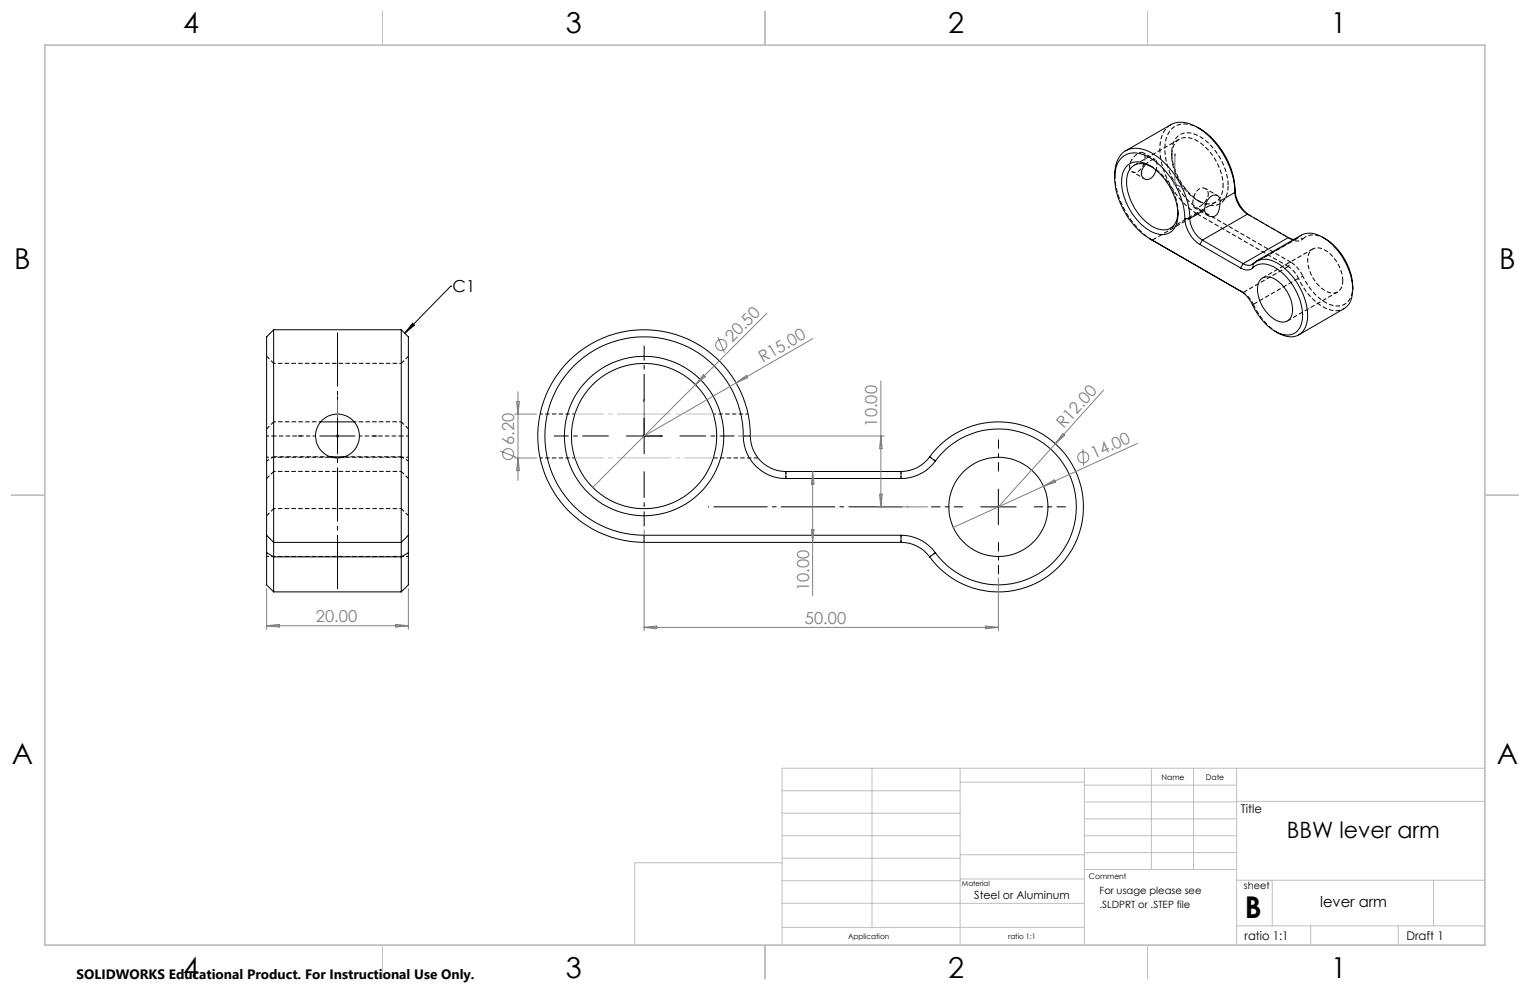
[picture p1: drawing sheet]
<svg xmlns="http://www.w3.org/2000/svg" width="432mm" height="279mm" viewBox="0 0 432 279" stroke-linecap="round" stroke-linejoin="round" font-family="sans-serif">
<g fill="none" stroke="#000" stroke-width=".28" stroke-dasharray="1.3 .6" stroke-dashoffset=".6" stroke-linecap="butt">
<path d="M319.5 48.5l3.4 1.9M326 45.1l-3.4-2M343.6 55.2l-3.4-2M77.3 123h-2M113.3 123h2M115.3 129h-40M211.8 123h-2M221.8 133v2M254.3 135v-2M264 130.1l-1.6-1.2M75.3 157h40M181.8 153v-2"/>
<path d="M254.3 153v-2M264 156l-1.6 1.2"/>
</g>
<path d="M345.2 52.3a4.4 4.4 0 0 1-3.8 5.2 10.8 10.8 0 0 1-8.3-5.9 12.3 12.3 0 0 1-1.9-10.4 4 4 0 0 1 5.9-1.8 15.7 15.7 0 0 1 8.1 12.9M367.3 66.3l-.9 .7M162.2 116.8h-9.8M211.1 116.8h-9.8M89.1 123h-11.8M113.3 123h-11.8M152.4 129.2h9.8" fill="none" stroke="#000" stroke-width=".28" stroke-dasharray="1.3 .6" stroke-dashoffset=".5" stroke-linecap="butt"/>
<path d="M338.6 59.2a21.4 21.4 0 0 1-9.8-18.6 5.6 5.6 0 0 1 8.6-4.9l1.3 .6M325.2 67.8a23.4 23.4 0 0 1-10.6-18.4M337.9 60.4l25.7 14.8M364.3 74l-25.7-14.8M367.7 67.4a5 5 0 0 1 6.3 0M370.5 70.3l-14.1 8.1M379 79.2a10.2 10.2 0 0 0-6.5-9.2 2.83 2.83 0 0 0-3.4 3.2 10.4 10.4 0 0 0 6.2 9.4 2.9 2.9 0 0 0 3.7-3.4M360.6 93.9a18.1 18.1 0 0 1-6.9-8M363.4 90.6l14.1-8.2M201.3 129.2h12.6" fill="none" stroke="#000" stroke-width=".28" stroke-dasharray="1.3 .6" stroke-dashoffset=".1" stroke-linecap="butt"/>
<g fill="none" stroke="#000" stroke-width=".28">
<path d="M337.9 35.9a21.7 21.7 0 0 1 10.6 17.6M314.6 50.2a8 8 0 0 1 3.1-7.7 8.2 8.2 0 0 1 8.6 1.5 23.8 23.8 0 0 1 9.5 17.7M317.7 42.5l12.7-7.3a7.3 7.3 0 0 1 7.3 .6 23.5 23.5 0 0 1 10.8 18.5M317.9 47a4.9 4.9 0 0 1 6.3-.4 17.1 17.1 0 0 1 8.2 15.2 4.5 4.5 0 0 1-7 3.8 17 17 0 0 1-8.8-15.5l.5-1.7zM323.4 46.4a2.86 2.86 0 0 0-.7 3.9 2.18 2.18 0 0 0 3.3-1.5l.2-.8M324.8 47a4.2 4.2 0 0 0-6.1 1 11.3 11.3 0 0 0 1.3 10.3 12.7 12.7 0 0 0 7.7 6.5 3.9 3.9 0 0 0 4.7-3.9v-.8M340 59.2l-4.2 2.5M344.3 56.7a1.64 1.64 0 0 0-1.2-1.7 1.64 1.64 0 0 0-1.9 1l-.8 1.3-.4 1.9M344.3 56.7v.1a4.9 4.9 0 0 1-1.4 4.2 2.1 2.1 0 0 1-2.9-1.8M348.5 54.3a7.8 7.8 0 0 0 3.6 6.1M348.5 53.5a9.4 9.4 0 0 0 4.2 7.3M348.5 54.3l-4.2 2.4"/>
<path d="M348.5 53.5v.8M324.5 67.4l25.6 14.8a10.7 10.7 0 0 1 4.2 5.4 12.9 12.9 0 0 0 8.5 6.9 4.2 4.2 0 0 0 4.7-4.2 16.2 16.2 0 0 0-9.2-15.5 4.4 4.4 0 0 0-4.7 .8M324.5 67.4l25.7 14.8M334.4 61.7a21.5 21.5 0 0 0-11.2-17.8 5.7 5.7 0 0 0-8.5 4.9 21.5 21.5 0 0 0 9.8 18.6M334.4 61.7a9.5 9.5 0 0 0 4.2 7.3M334.4 61.7h1.4M335.8 61.7a7.8 7.8 0 0 0 3.5 6.1M338.6 69l11.5 6.6M339.3 67.8l11.5 6.6M339.3 67.8l-.7 1.2M350.8 74.4l-.7 1.2M352.1 60.4l-12.8 7.4"/>
<path d="M352.1 60.4l11.5 6.7M353.6 75.6a2.68 2.68 0 0 1-3.5 0M353.7 74.4a5.7 5.7 0 0 1 7.3 .1 18.7 18.7 0 0 1 8 15.5 4.8 4.8 0 0 1-5.1 5l-1.7-.3-2.4-1.2M353.7 74.4a2.23 2.23 0 0 1-2.9 0M353.7 74.4l-.1 1.2M354.5 73.7l12.8-7.3a6.4 6.4 0 0 1 7 1.2 18.3 18.3 0 0 1 7.3 15.7 5 5 0 0 1-2.3 3.8l-12.8 7.4M355.8 78.9a3.6 3.6 0 0 1 4.8 .4 10.2 10.2 0 0 1 4 9.5 2.95 2.95 0 0 1-4.9 1.4 10.4 10.4 0 0 1-4.7-9.8zM363.6 67.1l1.6 .5M363.6 67.1l-12.8 7.3M373.3 67a17 17 0 0 1 8.5 14.7M77.2 93.1v60M77.2 93.1l-2 2v56"/>
<path d="M77.2 93.1h36M113.2 93.1v60M113.2 93.1l2.1 2v56M116.5 91.2l.5 .6-2.8 2.3zM127.2 80.8h.1M127.2 80.8l-13 13.3M90.5 119.1h9.4M95.2 118.1v10M181.8 118.1v10M90.2 123h10M93.3 128.9h3.9M176.8 123h10"/>
<path d="M209.8 123a28 28 0 0 0-28.1-27.9 28 28 0 0 0-27.9 28 28 28 0 0 0 28 28M209.8 123a12 12 0 0 0 12 12M209.8 123h2M211.8 123a10 10 0 0 0 10 10.1M211.8 123a30 30 0 0 0-30.1-29.9 30 30 0 0 0-29.9 30 30 30 0 0 0 30 30M221.8 135h32.5M221.8 133.1v1.9M221.8 133.1h32.5M254.3 133.1v1.9M262.4 128.9a9.9 9.9 0 0 1-8.1 4.2M262.4 128.9a24 24 0 0 1 35.4-3.7 24 24 0 0 1 0 35.7 24 24 0 0 1-35.4-3.7M262.4 128.9l1.6 1.2"/>
<path d="M264 130.1a11.9 11.9 0 0 1-9.7 4.9M264 130.1a22 22 0 0 1 32.5-3.4 22 22 0 0 1 0 32.7 22 22 0 0 1-32.5-3.4M281.8 138v10.1M75.2 151.1v4.9M75.2 156v9.1l2 1.9M75.2 151.1l2 2M75.2 156l2 1.2M77.2 153.1v4.1M77.2 157.2v9.8M77.2 153.1h36M77.2 157.2h36M113.2 153.1v4.1"/>
<path d="M113.2 157.2v9.8M115.3 151.1v4.9M115.3 156v9.1l-2.1 1.9M115.3 151.1l-2.1 2M115.3 156l-2.1 1.2M181.8 153.1h72.5M181.8 151.1v2M181.8 151.1h72.5M254.3 151.1a11.9 11.9 0 0 1 9.7 4.9M254.3 153.1a10 10 0 0 1 8.1 4.1M254.3 151.1v2M264 156l-1.6 1.2"/>
<path d="M276.8 143.1h10M77.2 167h36"/>
<circle cx="95.2" cy="123.1" r="6.2"/>
<circle cx="181.8" cy="123" r="22.5"/>
<circle cx="181.8" cy="123.1" r="20.5"/>
<circle cx="281.8" cy="143.1" r="14"/>
</g>
<path d="M330.4 35.2a7.6 7.6 0 0 0-3.1 7.4 23.6 23.6 0 0 0 10.6 17.8M332.8 39.3l-12.7 7.3M325.2 67.8l12.7-7.4M330.3 64.4l12.8-7.4M353.3 74.6l12.8-7.3M363.6 75.2l-12.8 7.4M366.4 67l-12.7 7.4M353.6 86.1l.1-.2M353.7 85.9l12.7-7.4" fill="none" stroke="#000" stroke-width=".28" stroke-dasharray="1.3 .6" stroke-linecap="butt"/>
<g fill="none" stroke="#000" stroke-width=".28" stroke-dasharray="1.3 .6" stroke-dashoffset=".7" stroke-linecap="butt">
<path d="M337.9 60.4l.7-1.2M352.8 60.8l11.5 6.7M363.6 75.2l.7-1.2M364.3 67.5a2.79 2.79 0 0 0 3.4-.1M366.4 78.5a15.5 15.5 0 0 0 9.7 9.1l1.6 .1 1.6-.6M366.4 67l-1.1 .5M367.7 78l-1.3 .5M367.7 67.4l-1.3-.4M90.5 119h-13.2M113.3 102.5h-36M113.3 119h-13.3M77.3 133h36"/>
<path d="M77.3 143.5h36"/>
</g>
<g fill="none" stroke="#000" stroke-width=".28" stroke-dasharray="1.3 .6" stroke-dashoffset=".4" stroke-linecap="butt">
<path d="M323.2 44.4a1.22 1.22 0 0 0-.7-1.4 1.22 1.22 0 0 0-1.5 .5 3.7 3.7 0 0 0-1.9 4.6 2.05 2.05 0 0 0 3.3-1l.6-1.5 .2-1.2M325.2 47.1l-.7-.4M326.3 48a2.91 2.91 0 0 0-.3-3 3.1 3.1 0 0 0-2.6 1.4M330.7 43.2v.8M337.9 56.5l.7 .4M341 54.8a4.4 4.4 0 0 1-3.8 3.8 3.6 3.6 0 0 1 .2-4.2 1.9 1.9 0 0 1 1.6-1.3 1.9 1.9 0 0 1 1.9 .9l.1 .8M332.5 60.5v-.8M352.1 60.4l.7 .4M364.3 67.5l-.7-.5M350.1 82.1l.7 .5M350.8 82.6l-.6-.4M381.8 80.8a4.8 4.8 0 0 1-3.8 5.5 10.7 10.7 0 0 1-8.7-5.5l-1.6-2.8"/>
<path d="M75.3 130.1l2-1.2M115.3 130.1l-2-1.2"/>
</g>
<path d="M337.1 58.6l3.9 2.3M332.5 60.1a15.8 15.8 0 0 0-7.6-13.1M363.6 75.2a7.6 7.6 0 0 1 2.8 3.3M353.7 85.9a7.6 7.6 0 0 0-2.9-3.3" fill="none" stroke="#000" stroke-width=".28" stroke-dasharray="1.3 .6" stroke-dashoffset=".3" stroke-linecap="butt"/>
<path d="M346.6 52.3a17 17 0 0 0-9.4-14.4 4.5 4.5 0 0 0-6.4 4 16.8 16.8 0 0 0 9.3 15.7 4.5 4.5 0 0 0 6.4-4l.1-1.3M367.7 78a9.2 9.2 0 0 0-3.4-4" fill="none" stroke="#000" stroke-width=".28" stroke-dasharray="1.3 .6" stroke-dashoffset="-.1" stroke-linecap="butt"/>
<path d="M77.3 102.5l-2-2M77.3 119l-2 2M115.3 100.5l-2 2M77.3 133l-2 2M77.3 128.9h16M97.2 128.9h16.1M113.3 133l2 2M115.3 121l-2-2M75.3 145.5l2-2M113.3 143.5l2 2" fill="none" stroke="#000" stroke-width=".28" stroke-dasharray="1.3 .6" stroke-dashoffset=".2" stroke-linecap="butt"/>
<g fill="none" stroke="#808080" stroke-width=".28">
<path d="M331 51.9h1.1M331.2 51.5l.7 .7M331.6 51.4v1M331.9 51.5l-.7 .7M202.6 95.2l1.9 4.4M216.5 88.4l-49.2 49.1M229.4 95.6l-47.6 27.4M145.2 116.9h6.2M145.8 113.3h.8l-.4 3.6zM146.2 110.5v25.1M198.5 105.8l.5 .5-2.7 2.2zM207.8 108.1l2.8-2.2 .4 .7z"/>
<path d="M248.6 107.5v35.6M311.5 110.1l-13.6 15.1M94.7 123h1M94.9 122.7l.7 .7M95.2 122.6v.9M95.6 122.7l-.7 .7M141.2 127.3l4.4 1.7M145.2 129.3h6.2M146.2 129.3l.4 3.5h-.8zM181.3 123h1M181.4 122.7l.7 .7M181.8 122.6v.9"/>
<path d="M208.3 123h41.3M229.3 133.1v35.1M229.3 133.1l.4 3.5h-.7zM248.2 139.5h.8l-.4 3.6zM248.6 123l.4 3.6h-.8zM294.5 137.2l3.1-1.8 .3 .7zM297.9 125.2l-16.1 17.9M299.9 122.3l.6 .5-2.6 2.4zM305.6 126.7l.2 4.8M321 125.2l-52 23.7M181.8 149.5v28.5M229 149.5h.7l-.4 3.6z"/>
<path d="M247.6 143.1h14.2M75.2 166.1v11.5M75.2 176.6h40.1M75.2 176.6l3.6-.4v.8zM111.7 176.2l3.6 .4-3.6 .4zM115.3 166.1v11.5M181.8 177.1h100M181.8 177.1l3.5-.4v.7zM278.2 176.7l3.6 .4-3.6 .3zM281.8 163.1v14.9"/>
<circle cx="203.5" cy="97.4" r="1.55"/>
<circle cx="143.4" cy="128.2" r="1.56"/>
<circle cx="305.7" cy="129.1" r="1.55"/>
</g>
<path d="M331.6 43.4v.5l-.1-.2zM331.6 43.4v8.5l3.6 2.1M334.9 53.7l.3 .3-.3-.1zM95.2 112.7v.5v-.5M95.3 112.7v10.3M181.8 112.7v10.3h5.2M181.8 112.7l.1 .5h-.3zM95.2 123h.1M95.2 122.9v.3zM186.4 122.9l.6 .1-.6 .2z" fill="none" stroke="#00f" stroke-width=".28"/>
<path d="M256.3 143h-56.5" fill="none" stroke="#000" stroke-width=".28" stroke-dasharray="15.2 1.3 1.3 1.3" stroke-dashoffset="-1.6" stroke-linecap="butt"/>
<path d="M181.8 113v-15.5M171.8 123h-15.5M191.8 123h15.5" fill="none" stroke="#000" stroke-width=".28" stroke-dasharray="15.2 1.3 1.3 1.3" stroke-dashoffset="7.7" stroke-linecap="butt"/>
<path d="M181.8 133v15.5" fill="none" stroke="#000" stroke-width=".28" stroke-dasharray="15.2 1.3 1.3 1.3" stroke-dashoffset="7.8" stroke-linecap="butt"/>
<path d="M281.8 133v-9M271.8 143h-9M281.8 153v9M291.8 143h9" fill="none" stroke="#000" stroke-width=".28" stroke-dasharray="15.2 1.3 1.3 1.3" stroke-dashoffset="12.6" stroke-linecap="butt"/>
<path d="M95.3 167v-74" fill="none" stroke="#000" stroke-width=".28" stroke-dasharray="15.2 1.3 1.3 1.3" stroke-dashoffset="-.8" stroke-linecap="butt"/>
<path d="M95.3 113v-1.2M85.3 123h-1.2M95.3 133v1.2M105.3 123h1.2" fill="none" stroke="#000" stroke-width=".28" stroke-dasharray="15.2 1.3 1.3 1.3" stroke-linecap="butt"/>
<path d="M162.3 116.8h39M162.3 129.2h39" fill="none" stroke="#c0c0c0" stroke-width=".28" stroke-dasharray="15.2 1.3 1.3 1.3" stroke-dashoffset="7.1" stroke-linecap="butt"/>
<g fill="none" stroke="#c0c0c0" stroke-width=".28">
<path d="M108 3.2v9.5M215.9 3.2v9.5M323.8 3.2v9.5M3.1 139.7h9.6M419.1 139.7h9.5M246.1 216.8v44.9M271 216.8v49.9M306 216.8v49.9M324.9 216.8v28.6M336.8 216.8v28.6M349 216.8v49.9M419.1 216.8h-198.4v49.9"/>
<path d="M220.7 235.9h50.3M220.7 229.5h50.3M220.7 223.2h50.3M271 220.7h35M306 231.1h43M306 226.3h43M306 221.6h43M306 235.9h43M349 226.2h70.1M220.7 254.9l85.3 .1M220.7 248.6h50.3M220.7 242.2h50.3"/>
<path d="M220.7 243.5h-41.6v23.2M271 248.1h35M271 241.2h35M306 245.4h43M306 240.6h43M349 248.4h70.1M359.1 248.4v12.9M404.6 248.4v12.9M108 266.7v9.6M215.9 266.7v9.6M220.7 261.7h85.3M323.8 266.7v9.6"/>
<path d="M349 261.3h70.1M369.9 261.3v5.4M394.6 261.3v5.4"/>
</g>
<path d="M12.7 12.7h406.4v254h-406.4z" fill="none" stroke="#c0c0c0" stroke-width=".5"/>
<path d="M116.5 91.2l.5 .6-2.8 2.3z" fill="#000"/>
<g fill="#00f">
<path d="M186.4 122.9l.6 .1-.6 .2zM181.8 112.7l.1 .5h-.3z"/>
<path d="M334.9 53.7l.3 .3-.3-.1zM331.6 43.4v.5l-.1-.2zM95.2 122.9v.3zM95.2 112.7v.5z"/>
</g>
<text font-size="8.5" x="351.3" y="259">B</text>
<g font-size="8.1">
<text x="51.7" y="9.3">4</text>
<text x="159.7" y="9.3">3</text>
<text x="267.6" y="9.3">2</text>
<text x="375.6" y="9.3">1</text>
<text x="4" y="76">B</text>
<text x="423.1" y="76">B</text>
<text x="3.3" y="215.7">A</text>
<text x="422.4" y="215.7">A</text>
<text x="51.7" y="276">4</text>
<text x="159.7" y="276">3</text>
<text x="267.6" y="276">2</text>
<text x="375.6" y="276">1</text>
</g>
<text font-size="6.3" x="363.2" y="236.4">BBW lever arm</text>
<text font-size="4.7" x="127.7" y="82.5">C1</text>
<g font-size="4.7" fill="#808080">
<text x="206.6" y="96.7" transform="rotate(-45 206.6 96.7)">20.50</text>
<text x="215.2" y="102.6" transform="rotate(-30 215.2 102.6)">R15.00</text>
<text x="145.1" y="125.6" transform="rotate(-90 145.1 125.6)">6.20</text>
<text x="247.6" y="120.4" transform="rotate(-90 247.6 120.4)">10.00</text>
<text x="300.2" y="121.1" transform="rotate(-48 300.2 121.1)">R12.00</text>
<text x="308.8" y="129.6" transform="rotate(-25 308.8 129.6)">14.00</text>
<text x="228.4" y="166.9" transform="rotate(-90 228.4 166.9)">10.00</text>
<text x="89.2" y="175.6">20.00</text>
<text x="227.2" y="176">50.00</text>
</g>
<text font-size="4.2" x="372.6" y="255.9">lever arm</text>
<text font-size="3.8" x="21.6" y="276.3">SOLIDWORKS Educational Product. For Instructional Use Only.</text>
<g font-size="3.4">
<text x="350.2" y="229.5">Title</text>
<text x="351.2" y="265.2">ratio 1:1</text>
<text x="396.9" y="265.2">Draft 1</text>
</g>
<text font-size="3.2" x="274.9" y="253.7">Steel or Aluminum</text>
<g font-size="2.8">
<text x="351.1" y="251">sheet</text>
<text x="310.3" y="252.3">For usage please see</text>
<text x="310.3" y="256.2">.SLDPRT or .STEP file</text>
</g>
<g font-size="2.2">
<text x="327.8" y="220.1">Name</text>
<text x="340.3" y="220.2">Date</text>
<text x="307.3" y="248.1">Comment</text>
</g>
<g font-size="2.1">
<text x="239.3" y="265">Application</text>
<text x="284.5" y="265.1">ratio 1:1</text>
</g>
<text font-size="2" x="271.5" y="250.2">Material</text>
</svg>
